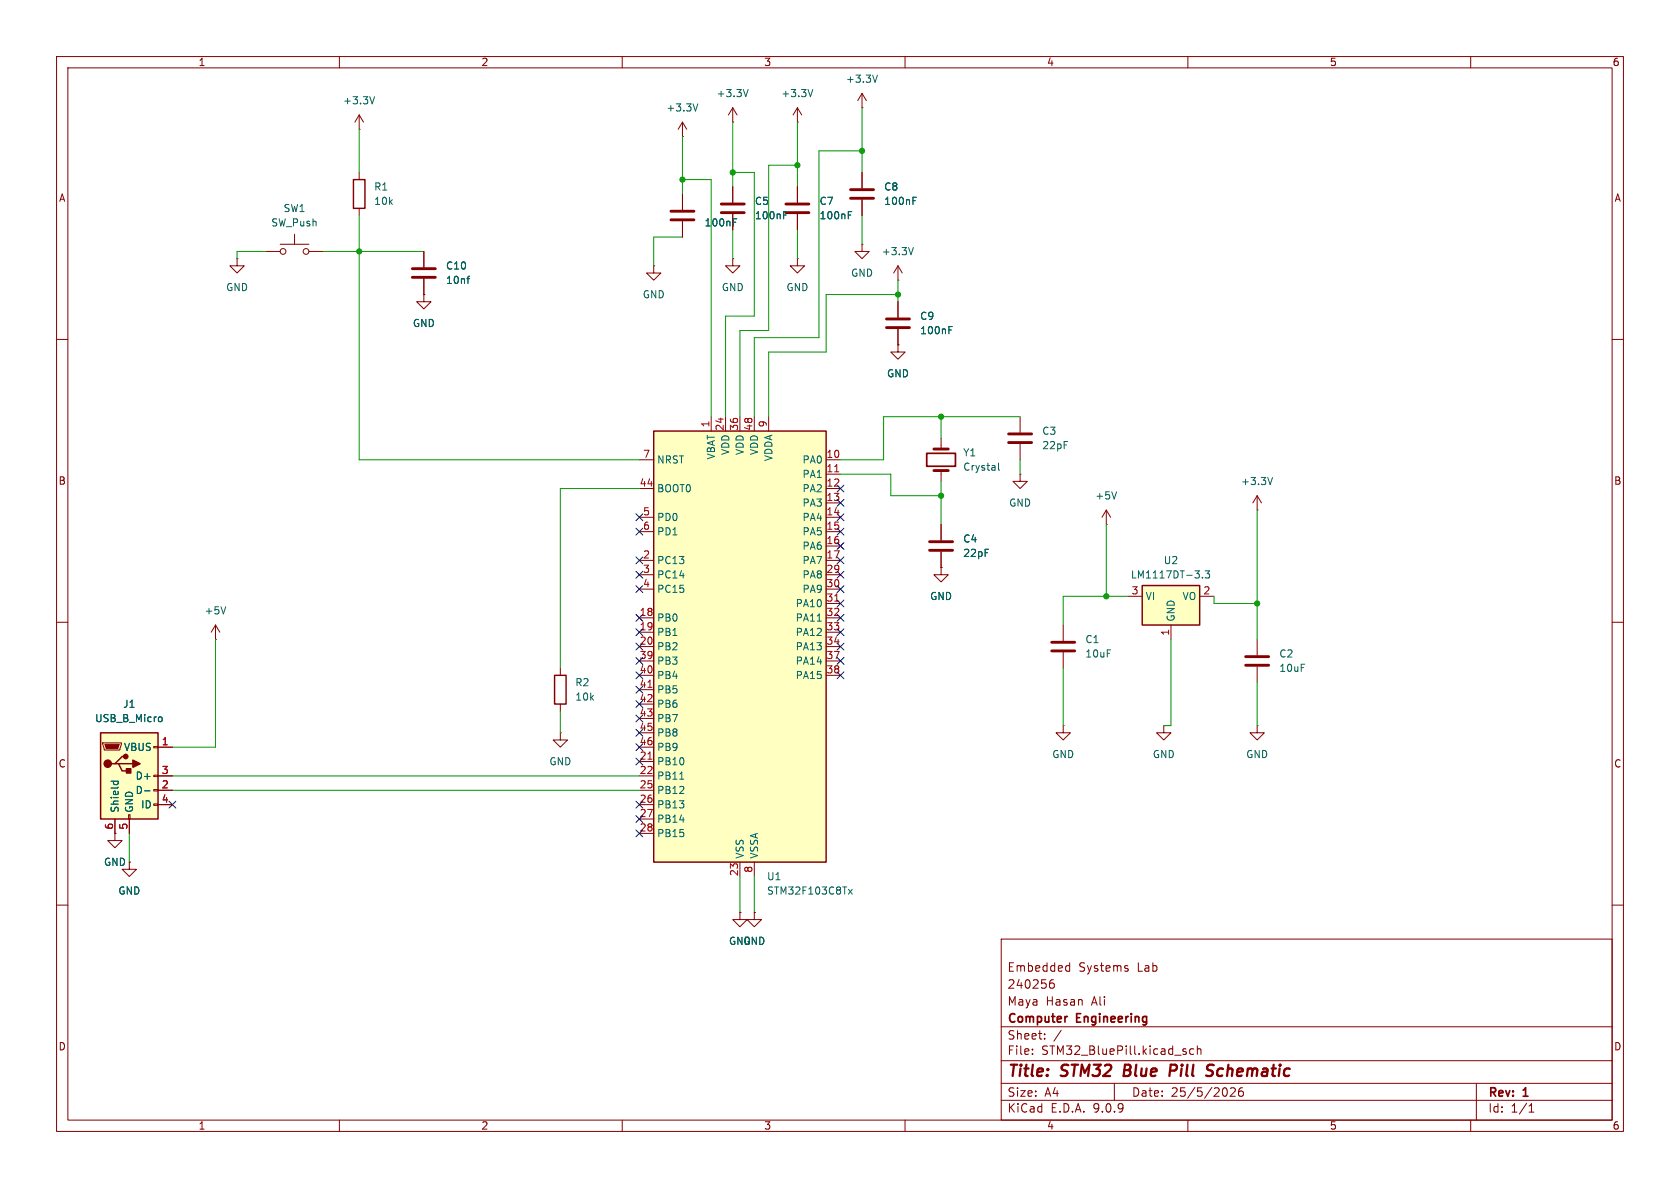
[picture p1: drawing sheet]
<svg xmlns="http://www.w3.org/2000/svg" width="297mm" height="210mm" viewBox="0 0 297 210" stroke-linecap="round" stroke-linejoin="round" font-family="sans-serif">
<g fill="none" stroke="#840000" stroke-width=".18">
<path d="M10 10h277v190h-277zM12 12h273v186h-273zM60 10v2M110 10v2M160 10v2M210 10v2M260 10v2M120.6 24.1h.1M120.6 21.6l-.7 1.3M120.6 21.6l.8 1.3M120.6 21.6v2.5M141 33v2.8"/>
<path d="M141 37.8v2.8M74.9 52.1v1.2h1.3l-1.3 1.3-1.2-1.3h1.2M74.9 52.1h.1M74.9 44.5v2.7M74.9 49.3v2.8M141 45.7v1.3h1.2l-1.2 1.3-1.3-1.3h1.3M141 45.7h.1M158.7 53.3v2.8M158.7 58.2v2.8M10 60h2M158.7 61v1.2h1.3l-1.3 1.3-1.2-1.3h1.2M158.7 61h.1"/>
<path d="M166.4 77.5v1.9M180.3 73.7v2.8M180.3 78.5v2.8M285 60h2M166.4 83.2v1.9M166.4 92.7v2.8M166.4 97.5v2.8M180.3 83.8v1.3h1.3l-1.3 1.3-1.2-1.3h1.2M180.3 83.8h.1M195.6 92.7h.1M195.6 90.2l-.8 1.2M195.6 90.2l.7 1.2"/>
<path d="M195.6 90.2v2.5M222.2 90.2h.1M222.2 87.6v2.6M222.2 87.6l-.7 1.3M222.2 87.6l.8 1.3M10 110h2M166.4 100.3v1.3h1.2l-1.2 1.3-1.3-1.3h1.3M166.4 100.3h.1M222.2 113v2.8M222.2 117.9v2.8M285 110h2M188 128.3v1.2h1.2l-1.2 1.3-1.3-1.3h1.3"/>
<path d="M188 128.3h.1M205.7 128.3v1.2h1.3l-1.3 1.3-1.2-1.3h1.2M205.7 128.3h.1M222.2 128.3v1.2h1.3l-1.3 1.3-1.2-1.3h1.2M222.2 128.3h.1M10 160h2M177 166h108v32h-108zM185.6 173.9l.5-.1 .3 .3-.2 .5-.4 .1-.2-.1M186.2 173.2a.53 .53 0 0 0-.6 .4M188.7 170.7l.4 .1M189.1 170.2v1.5M189.1 171.6l-.4 .1"/>
<path d="M199.2 171.2l.3 .2-.3 .3M199.2 170.7l.2 .1M285 160h2M60 198v2M110 198v2M160 198v2M177 194.5h108M177 191.5h108M177 187.5h108M177 181.5h108M182.5 186.3v.1M182.5 185.5v.1"/>
<path d="M184.7 183.6v.1M184.7 182.8v.1M187.6 182.1l-1.3 2M197 191.5v3M209.3 185.9l.4 .1v.2l-.2 .2h-.3M209.3 185.4l.4 .1M210 198v2M211 185.5l-.4-.1-.3 .3v.4l.2 .2h.5M211.7 185.5l.2-.1 .3 .1 .1 .9M211.7 184.9v1.5M217.5 192.4l.6-.1 .2 .1 .1 .3-.9 1.1h.9M219.7 192.3a.59 .59 0 0 0-.7 .6v.6l.1 .2 .4 .1 .2-.1 .1-.5-.1-.3h-.5l-.2 .3"/>
<path d="M260 198v2M261 191.5v6.5M270.3 196.6h.9M270.3 195.5l.4-.4v1.5"/>
</g>
<path d="M198.9 188.2l-.3 2h.8M207.7 188.2h-.7l-.3 2M207.8 189.2l-1 .1M213.6 188.3l.2-.1 .8 .1M213.7 189.2l.4 .1a.49 .49 0 0 1 .3 .5 .49 .49 0 0 1-.4 .4h-.5" fill="none" stroke="#840000" stroke-width=".4"/>
<path d="M163.8 80.1h5.1v2.3h-5.1zM188.6 179.7h.1" fill="none" stroke="#840000" stroke-width=".3"/>
<g fill="none" stroke="#840000" stroke-width=".51">
<path d="M138.9 36.1h4.1M138.9 37.6h4.1M72.9 47.5h4.1M72.9 49h4.1M156.7 56.4h4.1M156.7 57.9h4.1M165.1 79.4h2.5M178.3 76.7h4.1M178.3 78.2h4.1M164.3 95.8h4.1M164.3 97.3h4.1M165.1 83.2h2.5"/>
<path d="M220.2 116.1h4.1M220.2 117.6h4.1"/>
</g>
<path d="M123.4 18.4l-.5 1.2M150 38h.4M150 37.4h.6M82.5 49.3h.5M83 48.8l-.2 .1M167.8 58.3h.4M167.8 57.7h.6M176.5 81.9v1l.2 .2M197.4 86.9l-.4 1.3M225 84.4l-.5 1.3" fill="none" stroke="#006464" stroke-width=".18"/>
<path d="M17.8 129.5h10.1v15.3h-10.1z" fill="#ffffc2"/>
<path d="M17.8 129.5h10.1v15.3h-10.1zM20.3 135h.7l.6 1.3h1.3M21 135h2.5M22.2 133.7h-.6l-1.3 1.3h-.6" fill="none" stroke="#840000" stroke-width=".25"/>
<path d="M18.2 131.3h3.3v.3l-.3 1h-2.8zM27.2 132h.7v.2h-.7zM27.2 137h.7v.3h-.7zM27.2 139.6h.7v.2h-.7zM27.9 132.1h2.6M27.9 137.2h2.6M27.9 139.7h2.6M20.3 144.8v2.5M22.7 144h.3v.8h-.3zM22.9 144.8v2.5M27.2 142.1h.7v.3h-.7zM27.9 142.2h2.6" fill="none" stroke="#840000" stroke-width=".18"/>
<path d="M18.5 131.6h2.6l-.3 .7h-2z" fill="#840000" stroke="#840000" stroke-width=".18"/>
<g fill="#840000" stroke="#840000" stroke-width=".25">
<path d="M22.4 135.9h.7v.8h-.7z"/>
<path d="M23.5 134.4l1.3 .6-1.3 .6z"/>
<circle cx="19" cy="135" r=".63"/>
<circle cx="22.2" cy="133.7" r=".38"/>
</g>
<path d="M19.6 138.1h1.3M20.1 138.1v.4M20.8 138.1l.1 .4M25.6 139.8h.9M28.2 126.7l.3 .1 .2 .2-.1 .5-.4 .1" fill="none" stroke="#006464" stroke-width=".18"/>
<path d="M201.9 103.5h10.2v7h-10.2z" fill="#ffffc2"/>
<path d="M201.9 103.5h10.2v7h-10.2z" fill="none" stroke="#840000" stroke-width=".25"/>
<g fill="none" stroke="#840000" stroke-width=".18">
<path d="M152.4 19.1h.1M152.4 16.5v2.6M152.4 16.5l-.8 1.3M152.4 16.5l.8 1.3M129.5 33v2.8M129.5 37.8v2.8M152.4 30.5v2.8M152.4 35.3v2.8M129.5 45.7v1.3h1.3l-1.3 1.3-1.2-1.3h1.2M129.5 45.7h.1M152.4 43.2v1.3h1.3l-1.3 1.2-1.3-1.2h1.3M152.4 43.2h.1"/>
<path d="M199.4 105.4h2.5M207 110.5v2.5M212.1 105.4h2.5"/>
</g>
<path d="M155.1 13.3l-.4 1.2M138.5 38h.5M138.5 37.4h.6M161.4 35.5h.4M161.4 34.9h.6M212.6 102.1v.1M213.1 100.9h.7l-.4 .5 .4 .1v.6l-.2 .1-.5-.1" fill="none" stroke="#006464" stroke-width=".18"/>
<path d="M127.5 36.1h4.1M127.5 37.6h4.1M150.4 33.5h4M150.4 35.1h4" fill="none" stroke="#840000" stroke-width=".51"/>
<path d="M115.6 76.2h30.4v76.2h-30.4z" fill="#ffffc2"/>
<path d="M62.5 31.8h2v5h-2zM115.6 76.2h30.4v76.2h-30.4zM98 119.4h2.1v5.1h-2.1z" fill="none" stroke="#840000" stroke-width=".25"/>
<g fill="none" stroke="#840000" stroke-width=".18">
<path d="M129.5 19.1l-.7 1.2M129.5 19.1l.8 1.2M129.5 19.1v2.5M141 19.1l-.8 1.2M141 19.1l.7 1.2M141 19.1v2.5M63.5 22.9h.1M63.5 20.3v2.6M63.5 30.5v1.3M63.5 36.8v1.3M63.5 20.3l-.8 1.3M63.5 20.3l.8 1.3"/>
<path d="M120.6 34.3v2.8M120.6 39.1v2.8M129.5 21.6h.1M129.5 33v2.8M129.5 37.8v2.8M141 21.6h.1M141 33v2.8M141 37.8v2.8M152.4 30.5v2.8M152.4 35.3v2.8M41.9 45.7v1.3h1.3l-1.3 1.3-1.3-1.3h1.3M41.9 45.7h.1"/>
<path d="M47 44.5h2.5M49.5 43.2h5.1M52.1 41.4v1.8M54.6 44.5h2.5M74.9 52.1h.1M74.9 44.5v2.7M74.9 49.3v2.8M115.6 47v1.3h1.2l-1.2 1.2-1.3-1.2h1.3M115.6 47h.1M158.7 49.5h.1M158.7 47l-.7 1.3M158.7 47l.8 1.3"/>
<path d="M158.7 47v2.5M158.7 53.3v2.8M158.7 58.2v2.8M125.7 73.7v2.5M128.3 73.7v2.5M130.8 73.7v2.5M133.3 73.7v2.5M135.9 73.7v2.5M158.7 61h.1M113 81.3h2.6M113 86.4h2.6M113 91.4h2.6"/>
<path d="M113 94h2.6M113 99.1h2.6M146 81.3h2.6M146 86.4h2.6M146 91.4h2.6M146 94h2.6M146 99.1h2.6M146 83.8h2.6M146 88.9h2.6M146 96.5h2.6M166.4 92.7v2.8M166.4 97.5v2.8"/>
<path d="M38.1 113h.1M38.1 110.5l-.8 1.3M38.1 110.5l.8 1.3M38.1 110.5v2.5M99.1 118.1v1.3M113 101.6h2.6M113 104.1h2.6M113 109.2h2.6M113 111.8h2.6M113 114.3h2.6M113 116.8h2.6M113 119.4h2.6"/>
<path d="M146 101.6h2.6M146 104.1h2.6M146 109.2h2.6M146 111.8h2.6M146 114.3h2.6M146 116.8h2.6M146 119.4h2.6M146 106.7h2.6M166.4 100.3h.1M188 110.5v2.8M188 115.3v2.8M27.9 132.1h2.6"/>
<path d="M27.9 137.2h2.6M27.9 139.7h2.6M99.1 129.5v1.3h1.2l-1.2 1.3-1.3-1.3h1.3M99.1 129.5h.1M99.1 124.5v1.2M113 121.9h2.6M113 124.5h2.6M113 127h2.6M113 129.5h2.6M113 132.1h2.6M113 134.6h2.6M113 137.2h2.6"/>
<path d="M113 139.7h2.6M20.3 147.3v1.3h1.3l-1.3 1.3-1.3-1.3h1.3M20.3 147.3h.1M20.3 144.8v2.5M22.9 152.4v1.3h1.2l-1.2 1.2-1.3-1.2h1.3M22.9 152.4h.1M22.9 144.8v2.5M27.9 142.2h2.6M113 142.2h2.6M113 144.8h2.6M113 147.3h2.6M130.8 152.4v2.5"/>
<path d="M133.3 152.4v2.5M130.8 161.3v1.3h1.3l-1.3 1.2-1.3-1.2h1.3M130.8 161.3h.1M133.3 161.3v1.3h1.3l-1.3 1.2-1.2-1.2h1.2M133.3 161.3h.1"/>
<circle cx="50" cy="44.5" r=".51"/>
<circle cx="54.1" cy="44.5" r=".51"/>
</g>
<path d="M147.6 83.4h.7M147.6 106.3h.7M114.5 121.5h.8M114.5 134.2h.8" fill="none" stroke="#a90000" stroke-width=".18"/>
<g fill="none" stroke="#006464" stroke-width=".18">
<path d="M66.2 17.1l-.4 1.3M132.3 15.8l-.5 1.3M143.7 15.8l-.4 1.3M129.7 39.3h.4M129.7 38.7h.6M138.5 38h.5M138.5 37.4h.6M150 38h.4M150 37.4h.6M161.4 35.5h.4M161.4 34.9h.6M82.5 49.3h.5"/>
<path d="M83 48.8l-.2 .1M161.5 43.8l-.5 1.2M167.8 58.3h.4M167.8 57.7h.6M39.9 107.3l-.4 1.2M144.5 109.8h.7M19.6 138.1h1.3M20.1 138.1v.4M20.8 138.1l.1 .4M25.6 139.8h.9M28.2 126.7l.3 .1 .2 .2-.1 .5-.4 .1M120.2 137.7h.7"/>
<path d="M150 157.2l.7 .9M150.7 157.2l-.7 .9"/>
</g>
<path d="M118.6 37.3h4.1M118.6 38.9h4.1M185.9 113.5h4.1M185.9 115.1h4.1" fill="none" stroke="#840000" stroke-width=".51"/>
<g fill="none" stroke="#009600" stroke-width=".18">
<path d="M152.4 19.1v11.4M63.5 38.1v43.2h49.5M63.5 22.9v7.6M120.6 24.1v10.2M120.6 31.8h5.1v41.9M129.5 30.5h3.8v25.4h-5v17.8M129.5 21.6v11.4M141 29.2h-5.1v29.2h-5.1v15.3M141 21.6v11.4M152.4 26.7h-7.6v33h-11.5v14M152.4 38.1v5.1M47 44.5h-5.1v1.2"/>
<path d="M57.1 44.5h17.8M120.6 41.9h-5v5.1M129.5 40.6v5.1M141 40.6v5.1M158.7 52.1h-12.7v10.1h-10.1v11.5M158.7 49.5v3.8M166.4 73.7v3.8M180.3 73.7h-24.1v7.6h-7.6M113 86.4h-13.9v31.7M148.6 83.8h8.9v3.8h8.9M166.4 85.1v7.6M180.3 81.3v2.5"/>
<path d="M195.6 92.7v12.7M222.2 90.2v22.8M38.1 113v19.1h-7.6M188 118.1v10.2M199.4 105.4h-11.4v5.1M207 113v15.3h-1.3M214.6 105.4v1.3h7.6M30.5 137.2h82.5M30.5 139.7h82.5M99.1 125.7v3.8M222.2 120.7v7.6M22.9 147.3v5.1"/>
<path d="M130.8 154.9v6.4M133.3 154.9v6.4"/>
</g>
<g fill="none" stroke="#000084" stroke-width=".18">
<path d="M112.4 90.8l1.2 1.2M112.4 93.4l1.2 1.2M112.4 98.5l1.2 1.2M113.6 90.8l-1.2 1.2M113.6 93.4l-1.2 1.2M113.6 98.5l-1.2 1.2M148 98.5l1.2 1.2M148 95.9l1.2 1.2M148 93.4l1.2 1.2M148 90.8l1.2 1.2M148 88.3l1.2 1.2M148 85.8l1.2 1.2"/>
<path d="M149.2 98.5l-1.2 1.2M149.2 95.9l-1.2 1.2M149.2 93.4l-1.2 1.2M149.2 90.8l-1.2 1.2M149.2 88.3l-1.2 1.2M149.2 85.8l-1.2 1.2M112.4 101l1.2 1.2M112.4 103.5l1.2 1.2M112.4 108.6l1.2 1.2M112.4 111.2l1.2 1.2M112.4 113.7l1.2 1.2M112.4 116.2l1.2 1.2"/>
<path d="M112.4 118.8l1.2 1.2M113.6 101l-1.2 1.2M113.6 103.5l-1.2 1.2M113.6 108.6l-1.2 1.2M113.6 111.2l-1.2 1.2M113.6 113.7l-1.2 1.2M113.6 116.2l-1.2 1.2M113.6 118.8l-1.2 1.2M148 118.8l1.2 1.2M148 108.6l1.2 1.2M148 111.2l1.2 1.2M148 113.7l1.2 1.2"/>
<path d="M148 106.1l1.2 1.2M148 116.2l1.2 1.2M148 101l1.2 1.2M148 103.5l1.2 1.2M149.2 118.8l-1.2 1.2M149.2 108.6l-1.2 1.2M149.2 111.2l-1.2 1.2M149.2 113.7l-1.2 1.2M149.2 106.1l-1.2 1.2M149.2 116.2l-1.2 1.2M149.2 101l-1.2 1.2M149.2 103.5l-1.2 1.2"/>
<path d="M112.4 128.9l1.2 1.2M112.4 131.5l1.2 1.2M112.4 134l1.2 1.2M112.4 126.4l1.2 1.2M112.4 121.3l1.2 1.2M112.4 123.9l1.2 1.2M113.6 134l-1.2 1.2M113.6 128.9l-1.2 1.2M113.6 126.4l-1.2 1.2M113.6 123.9l-1.2 1.2M113.6 121.3l-1.2 1.2M113.6 131.5l-1.2 1.2"/>
<path d="M29.9 141.6l1.2 1.2M31.1 141.6l-1.2 1.2M112.4 141.6l1.2 1.2M112.4 144.2l1.2 1.2M112.4 146.7l1.2 1.2M113.6 144.2l-1.2 1.2M113.6 146.7l-1.2 1.2M113.6 141.6l-1.2 1.2"/>
</g>
<g fill="#009600" stroke="#009600" stroke-width=".18">
<circle cx="158.7" cy="52.1" r=".46"/>
<circle cx="166.4" cy="73.7" r=".46"/>
<circle cx="166.4" cy="87.6" r=".46"/>
<circle cx="222.2" cy="106.7" r=".46"/>
<circle cx="195.6" cy="105.4" r=".46"/>
<circle cx="63.5" cy="44.5" r=".46"/>
<circle cx="120.6" cy="31.8" r=".46"/>
<circle cx="129.5" cy="30.5" r=".46"/>
<circle cx="141" cy="29.2" r=".46"/>
<circle cx="152.4" cy="26.7" r=".46"/>
</g>
<g font-size="2.8" fill="#840000">
<text x="178" y="190.9">Title:</text>
<text x="187.7" y="190.9">STM32</text>
<text x="199.5" y="190.9">Blue</text>
<text x="208.4" y="190.9">Pill</text>
<text x="215.8" y="190.9">Schematic</text>
</g>
<g font-size="2.1" fill="#840000">
<text x="178" y="172">Embedded</text>
<text x="190.7" y="172">Systems</text>
<text x="201.1" y="172">Lab</text>
<text x="178" y="178">Maya</text>
<text x="178" y="175">240256</text>
<text x="184.9" y="178">Hasan</text>
<text x="193" y="178">Ali</text>
<text x="178" y="184">Sheet:</text>
<text x="178" y="181.2">Computer</text>
<text x="190.4" y="181.2">Engineering</text>
<text x="178" y="186.7">File:</text>
<text x="184.1" y="186.7">STM32_BluePill.kicad_sch</text>
<text x="178" y="196.9">KiCad</text>
<text x="178" y="194.1">Size:</text>
<text x="184.7" y="194.1">A4</text>
<text x="185.7" y="196.9">E.D.A.</text>
<text x="193.3" y="196.9">9.0.9</text>
<text x="200" y="194.1">Date:</text>
<text x="207" y="194.1">25/5/2026</text>
<text x="263" y="194.3">Rev:</text>
<text x="263" y="196.9">Id:</text>
<text x="267.1" y="196.9">1/1</text>
<text x="269.4" y="194.3">1</text>
</g>
<g font-size="1.8" fill="#840000">
<text x="35" y="11.9">1</text>
<text x="85" y="11.9">2</text>
<text x="135" y="11.9">3</text>
<text x="185" y="11.9">4</text>
<text x="235" y="11.9">5</text>
<text x="285" y="11.9">6</text>
<text x="10.3" y="35.9">A</text>
<text x="285.3" y="35.9">A</text>
<text x="10.3" y="85.9">B</text>
<text x="285.3" y="85.9">B</text>
<text x="10.3" y="135.9">C</text>
<text x="285.3" y="135.9">C</text>
<text x="10.3" y="185.9">D</text>
<text x="285.3" y="185.9">D</text>
<text x="35" y="199.9">1</text>
<text x="85" y="199.9">2</text>
<text x="135" y="199.9">3</text>
<text x="185" y="199.9">4</text>
<text x="235" y="199.9">5</text>
<text x="285" y="199.9">6</text>
</g>
<g font-size="1.8" fill="#006464">
<text x="126.6" y="17.4">+3.3V</text>
<text x="138" y="17.4">+3.3V</text>
<text x="149.5" y="14.8">+3.3V</text>
<text x="60.6" y="18.6">+3.3V</text>
<text x="117.7" y="19.9">+3.3V</text>
<text x="66" y="33.9">R1</text>
<text x="156.2" y="33.9">C8</text>
<text x="47.9" y="40.2">SW_Push</text>
<text x="50" y="37.7">SW1</text>
<text x="66" y="36.4">10k</text>
<text x="124.5" y="40.2">100nF</text>
<text x="133.4" y="36.4">C5</text>
<text x="133.4" y="39">100nF</text>
<text x="144.8" y="36.4">C7</text>
<text x="144.8" y="39">100nF</text>
<text x="156.2" y="36.4">100nF</text>
<text x="78.7" y="47.9">C10</text>
<text x="155.8" y="45.3">+3.3V</text>
<text x="39.9" y="51.7">GND</text>
<text x="78.7" y="50.4">10nf</text>
<text x="113.5" y="52.9">GND</text>
<text x="127.5" y="51.7">GND</text>
<text x="138.9" y="51.7">GND</text>
<text x="150.4" y="49.1">GND</text>
<text x="72.9" y="58">GND</text>
<text x="162.6" y="56.7">C9</text>
<text x="162.6" y="59.3">100nF</text>
<text x="156.7" y="66.9">GND</text>
<text x="184.2" y="77.1">C3</text>
<text x="116.1" y="82.1">NRST</text>
<text x="126.6" y="81.3" transform="rotate(-90 126.6 81.3)">VBAT</text>
<text x="129.1" y="80.5" transform="rotate(-90 129.1 80.5)">VDD</text>
<text x="131.7" y="80.5" transform="rotate(-90 131.7 80.5)">VDD</text>
<text x="134.2" y="80.5" transform="rotate(-90 134.2 80.5)">VDD</text>
<text x="136.8" y="81.6" transform="rotate(-90 136.8 81.6)">VDDA</text>
<text x="141.8" y="82.1">PA0</text>
<text x="170.2" y="80.9">Y1</text>
<text x="170.2" y="83.4">Crystal</text>
<text x="184.2" y="79.6">22pF</text>
<text x="116.1" y="87.2">BOOT0</text>
<text x="141.8" y="84.7">PA1</text>
<text x="141.8" y="87.2">PA2</text>
<text x="141.8" y="89.8">PA3</text>
<text x="178.3" y="89.8">GND</text>
<text x="193.5" y="88.5">+5V</text>
<text x="219.3" y="86">+3.3V</text>
<text x="116.1" y="92.3">PD0</text>
<text x="116.1" y="94.8">PD1</text>
<text x="141.8" y="92.3">PA4</text>
<text x="141.8" y="94.8">PA5</text>
<text x="116.1" y="99.9">PC13</text>
<text x="141.8" y="97.4">PA6</text>
<text x="141.8" y="99.9">PA7</text>
<text x="170.2" y="96.1">C4</text>
<text x="170.2" y="98.7">22pF</text>
<text x="205.6" y="99.9">U2</text>
<text x="116.1" y="102.5">PC14</text>
<text x="116.1" y="105">PC15</text>
<text x="140.6" y="107.5">PA10</text>
<text x="141.8" y="102.5">PA8</text>
<text x="141.8" y="105">PA9</text>
<text x="164.3" y="106.3">GND</text>
<text x="199.8" y="102.5">LM1117DT-3.3</text>
<text x="202.4" y="106.3">VI</text>
<text x="209" y="106.3">VO</text>
<text x="36.1" y="108.8">+5V</text>
<text x="116.1" y="110.1">PB0</text>
<text x="116.1" y="112.6">PB1</text>
<text x="140.6" y="110.1">PA11</text>
<text x="140.6" y="112.6">PA12</text>
<text x="191.8" y="113.9">C1</text>
<text x="207.9" y="110" transform="rotate(-90 207.9 110)">GND</text>
<text x="116.1" y="115.2">PB2</text>
<text x="116.1" y="117.7">PB3</text>
<text x="140.6" y="115.2">PA13</text>
<text x="140.6" y="117.7">PA14</text>
<text x="191.8" y="116.4">10uF</text>
<text x="226.1" y="116.4">C2</text>
<text x="226.1" y="119">10uF</text>
<text x="21.7" y="125.3">J1</text>
<text x="101.6" y="121.5">R2</text>
<text x="101.6" y="124.1">10k</text>
<text x="116.1" y="120.2">PB4</text>
<text x="116.1" y="122.8">PB5</text>
<text x="116.1" y="125.3">PB6</text>
<text x="140.6" y="120.2">PA15</text>
<text x="16.7" y="127.9">USB_B_Micro</text>
<text x="116.1" y="127.9">PB7</text>
<text x="116.1" y="130.4">PB8</text>
<text x="21.8" y="132.9">VBUS</text>
<text x="97" y="135.5">GND</text>
<text x="116.1" y="132.9">PB9</text>
<text x="116.1" y="135.5">PB10</text>
<text x="185.9" y="134.2">GND</text>
<text x="203.7" y="134.2">GND</text>
<text x="220.2" y="134.2">GND</text>
<text x="21.2" y="143.8" transform="rotate(-90 21.2 143.8)">Shield</text>
<text x="23.7" y="143.8" transform="rotate(-90 23.7 143.8)">GND</text>
<text x="23.9" y="138">D+</text>
<text x="23.9" y="140.6">D-</text>
<text x="24.8" y="143.1">ID</text>
<text x="116.1" y="138">PB11</text>
<text x="116.1" y="140.6">PB12</text>
<text x="116.1" y="143.1">PB13</text>
<text x="116.1" y="145.6">PB14</text>
<text x="116.1" y="148.2">PB15</text>
<text x="18.3" y="153.3">GND</text>
<text x="131.7" y="151.9" transform="rotate(-90 131.7 151.9)">VSS</text>
<text x="134.2" y="151.9" transform="rotate(-90 134.2 151.9)">VSSA</text>
<text x="135.5" y="155.8">U1</text>
<text x="20.8" y="158.3">GND</text>
<text x="135.5" y="158.3">STM32F103C8Tx</text>
<text x="128.8" y="167.2">GND</text>
<text x="131.3" y="167.2">GND</text>
</g>
<g font-size="1.8" fill="#a90000">
<text x="125.5" y="75.6" transform="rotate(-90 125.5 75.6)">1</text>
<text x="128" y="76.2" transform="rotate(-90 128 76.2)">24</text>
<text x="130.6" y="76.2" transform="rotate(-90 130.6 76.2)">36</text>
<text x="133.1" y="76.2" transform="rotate(-90 133.1 76.2)">48</text>
<text x="135.6" y="75.6" transform="rotate(-90 135.6 75.6)">9</text>
<text x="113.6" y="81">7</text>
<text x="146" y="81">10</text>
<text x="146" y="83.6">11</text>
<text x="113" y="86.1">44</text>
<text x="146" y="86.1">12</text>
<text x="146" y="88.6">13</text>
<text x="113.6" y="91.2">5</text>
<text x="113.6" y="93.7">6</text>
<text x="146" y="91.2">14</text>
<text x="146" y="93.7">15</text>
<text x="113.6" y="98.8">2</text>
<text x="113.6" y="101.3">3</text>
<text x="146" y="96.3">16</text>
<text x="146" y="98.8">17</text>
<text x="146" y="101.3">29</text>
<text x="113.6" y="103.9">4</text>
<text x="146" y="103.9">30</text>
<text x="146" y="106.4">31</text>
<text x="200" y="105.2">3</text>
<text x="212.7" y="105.2">2</text>
<text x="113" y="109">18</text>
<text x="113" y="111.5">19</text>
<text x="146" y="109">32</text>
<text x="146" y="111.5">33</text>
<text x="206.8" y="112.5" transform="rotate(-90 206.8 112.5)">1</text>
<text x="113" y="114">20</text>
<text x="113" y="116.6">39</text>
<text x="113" y="119.1">40</text>
<text x="146" y="114">34</text>
<text x="146" y="116.6">37</text>
<text x="146" y="119.1">38</text>
<text x="113" y="121.7">41</text>
<text x="113" y="124.2">42</text>
<text x="28.5" y="131.8">1</text>
<text x="113" y="126.7">43</text>
<text x="113" y="129.3">45</text>
<text x="113" y="131.8">46</text>
<text x="28.5" y="136.9">3</text>
<text x="113" y="134.4">21</text>
<text x="113" y="136.9">22</text>
<text x="28.5" y="139.4">2</text>
<text x="28.5" y="142">4</text>
<text x="113" y="139.4">25</text>
<text x="113" y="142">26</text>
<text x="20.1" y="146.8" transform="rotate(-90 20.1 146.8)">6</text>
<text x="22.6" y="146.8" transform="rotate(-90 22.6 146.8)">5</text>
<text x="113" y="144.5">27</text>
<text x="113" y="147.1">28</text>
<text x="130.6" y="155" transform="rotate(-90 130.6 155)">23</text>
<text x="133.1" y="154.4" transform="rotate(-90 133.1 154.4)">8</text>
</g>
</svg>
